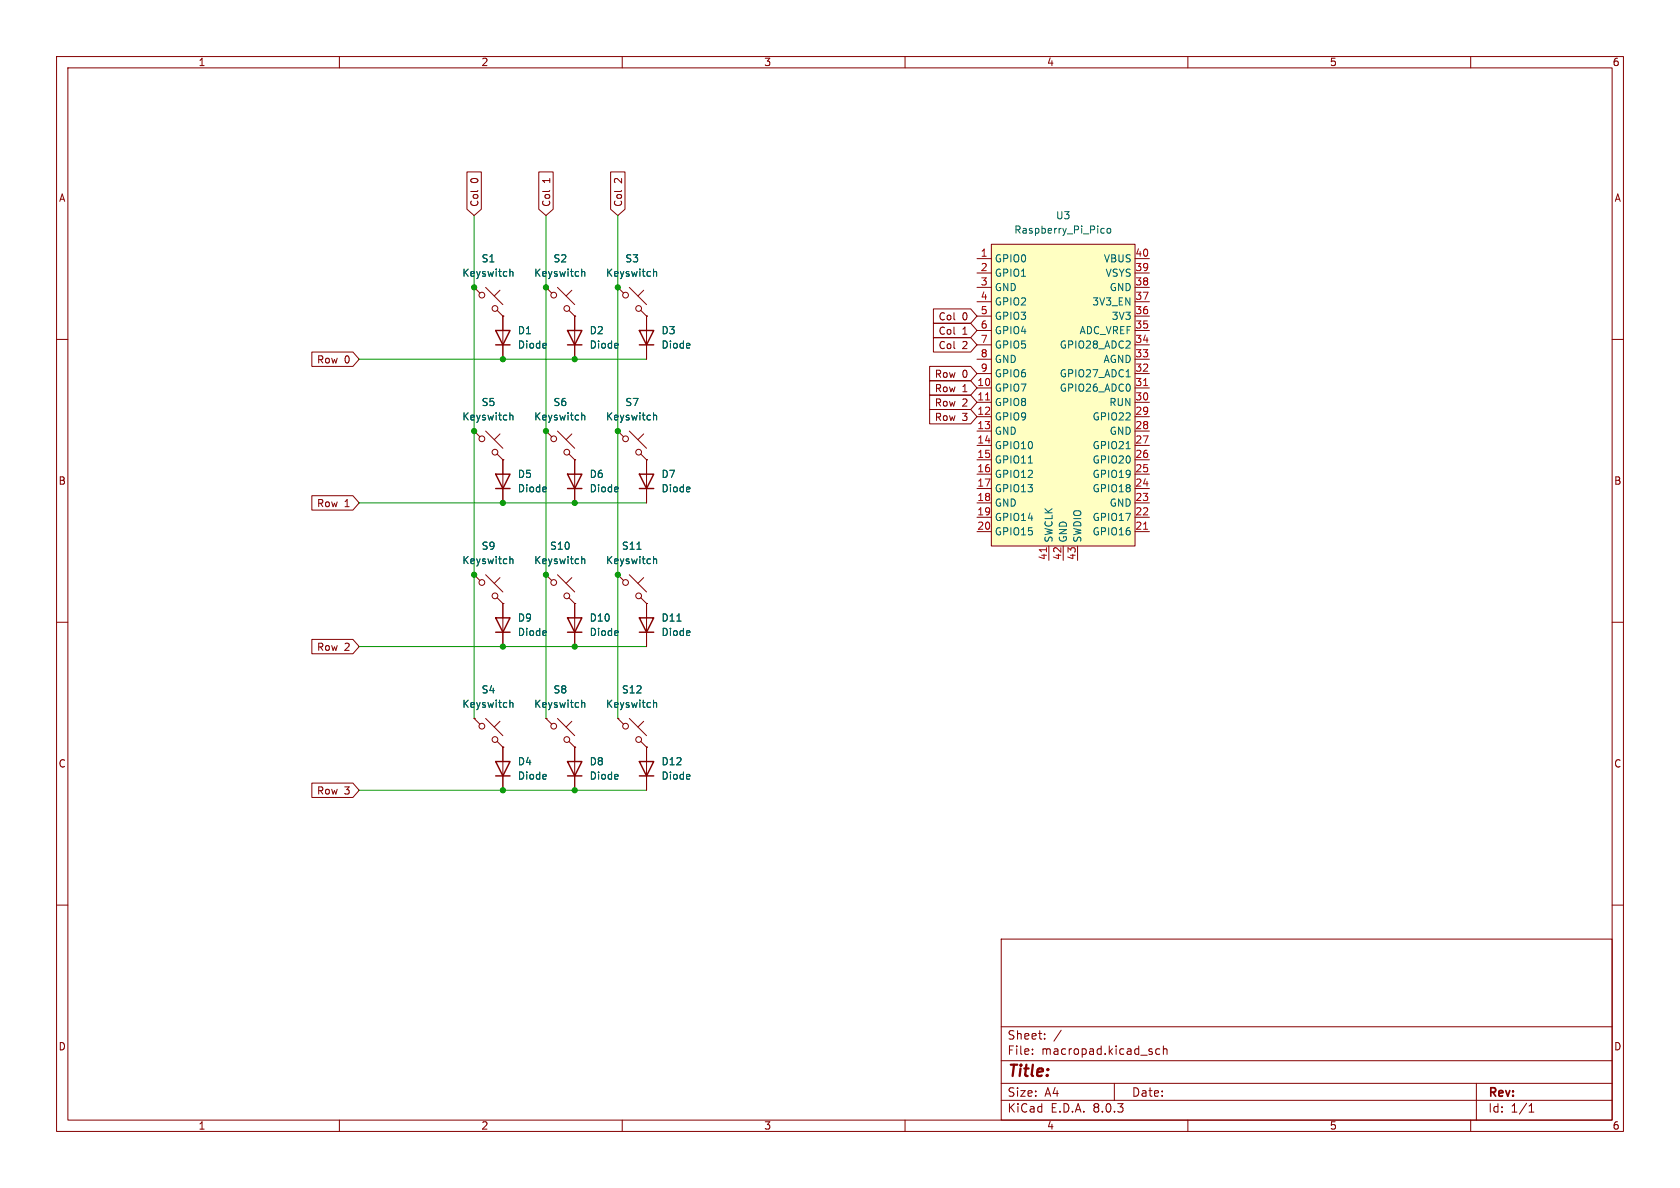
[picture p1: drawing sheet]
<svg xmlns="http://www.w3.org/2000/svg" width="297mm" height="210mm" viewBox="0 0 297 210" stroke-linecap="round" stroke-linejoin="round" font-family="sans-serif">
<g fill="none" stroke="#840000" stroke-width=".18">
<path d="M10 10h277v190h-277zM12 12h273v186h-273zM60 10v2M110 10v2M160 10v2M210 10v2M260 10v2M10 60h2M83.8 50.8l1 1M83.8 50.8h.1M85.9 50.8l3 3M87.9 54.9l1 1"/>
<path d="M88.4 51.3l-1 1M88.9 55.9h.1M88.9 55.9v7.6M96.5 50.8l1 1M96.5 50.8h.1M98.6 50.8l3 3M100.6 54.9l1 1M101.1 51.3l-1 1M101.6 55.9h.1M101.6 55.9v7.6M109.2 50.8l1 1M109.2 50.8h.1"/>
<path d="M111.3 50.8l3 3M113.3 54.9l1 1M113.8 51.3l-1 1M114.3 55.9h.1M114.3 55.9v7.6M285 60h2M83.8 76.2l1 1M83.8 76.2h.1M85.9 76.2l3 3M88.4 76.7l-1 1M96.5 76.2l1 1M96.5 76.2h.1"/>
<path d="M98.6 76.2l3 3M101.1 76.7l-1 1M109.2 76.2l1 1M109.2 76.2h.1M111.3 76.2l3 3M113.8 76.7l-1 1M87.9 80.3l1 1M88.9 81.3h.1M88.9 81.3v7.6M100.6 80.3l1 1M101.6 81.3h.1M101.6 81.3v7.6"/>
<path d="M113.3 80.3l1 1M114.3 81.3h.1M114.3 81.3v7.6M10 110h2M83.8 101.6l1 1M83.8 101.6h.1M85.9 101.6l3 3M87.9 105.7l1 1M88.4 102.1l-1 1M88.9 106.7h.1M96.5 101.6l1 1M96.5 101.6h.1"/>
<path d="M98.6 101.6l3 3M100.6 105.7l1 1M101.1 102.1l-1 1M101.6 106.7h.1M101.6 106.7v7.6M109.2 101.6l1 1M109.2 101.6h.1M111.3 101.6l3 3M113.3 105.7l1 1M113.8 102.1l-1 1M114.3 106.7h.1M114.3 106.7v7.6"/>
<path d="M285 110h2M88.9 132.1v7.6M96.5 127l1 1M96.5 127h.1M98.6 127l3 3M100.6 131.1l1 1M101.1 127.5l-1 1M101.6 132.1h.1M101.6 132.1v7.6M109.2 127l1 1M109.2 127h.1M111.3 127l3 3"/>
<path d="M113.3 131.1l1 1M113.8 127.5l-1 1M114.3 132.1h.1M114.3 132.1v7.6M10 160h2M285 160h2M177 166h108v32h-108zM60 198v2M110 198v2M160 198v2M177 194.5h108M177 191.5h108"/>
<path d="M177 187.5h108M177 181.5h108M182.5 186.3v.1M182.5 185.5v.1M184.7 183.6v.1M184.7 182.8v.1M187.6 182.1l-1.3 2M197 191.5v3M205 185.5l-.4-.1-.3 .3v.4l.2 .2h.5M205.7 185.5l.2-.1 .3 .1 .1 .9M205.7 184.9v1.5M210 198v2"/>
<path d="M260 198v2M261 191.5v6.5M270.3 196.6h.9M270.3 195.5l.4-.4v1.5"/>
<circle cx="85.2" cy="52.2" r=".51"/>
<circle cx="87.5" cy="54.5" r=".51"/>
<circle cx="97.9" cy="52.2" r=".51"/>
<circle cx="100.2" cy="54.5" r=".51"/>
<circle cx="110.6" cy="52.2" r=".51"/>
<circle cx="112.9" cy="54.5" r=".51"/>
<circle cx="85.2" cy="77.6" r=".51"/>
<circle cx="87.5" cy="79.9" r=".51"/>
<circle cx="97.9" cy="77.6" r=".51"/>
<circle cx="100.2" cy="79.9" r=".51"/>
<circle cx="110.6" cy="77.6" r=".51"/>
<circle cx="112.9" cy="79.9" r=".51"/>
<circle cx="85.2" cy="103" r=".51"/>
<circle cx="87.5" cy="105.3" r=".51"/>
<circle cx="97.9" cy="103" r=".51"/>
<circle cx="100.2" cy="105.3" r=".51"/>
<circle cx="110.6" cy="103" r=".51"/>
<circle cx="112.9" cy="105.3" r=".51"/>
<circle cx="97.9" cy="128.4" r=".51"/>
<circle cx="100.2" cy="130.7" r=".51"/>
<circle cx="110.6" cy="128.4" r=".51"/>
<circle cx="112.9" cy="130.7" r=".51"/>
</g>
<g fill="none" stroke="#840000" stroke-width=".25">
<path d="M87.6 58.4h2.6l-1.3 2.6zM100.3 58.4h2.6l-1.3 2.6zM113 58.4h2.6l-1.3 2.6zM87.6 61h2.6M100.3 61h2.6M113 61h2.6M87.6 83.8h2.6l-1.3 2.6zM87.6 86.4h2.6M100.3 83.8h2.6l-1.3 2.6zM100.3 86.4h2.6M113 83.8h2.6l-1.3 2.6zM113 86.4h2.6"/>
<path d="M100.3 109.2h2.6l-1.3 2.6zM100.3 111.8h2.6M113 109.2h2.6l-1.3 2.6zM113 111.8h2.6M87.6 134.6h2.6l-1.3 2.6zM87.6 137.2h2.6M100.3 134.6h2.6l-1.3 2.6zM100.3 137.2h2.6M113 134.6h2.6l-1.3 2.6zM113 137.2h2.6"/>
</g>
<g fill="none" stroke="#006464" stroke-width=".18">
<path d="M90.1 48.1l.2-.1 .3 .1 .1 .7M90.1 47.6v1.2M102.8 47.6v1.2M102.8 48.1l.2-.1 .3 .1 .1 .7M115.5 48.1l.2-.1 .3 .1 .1 .7M115.5 47.6v1.2M90.1 73v1.2M90.1 73.5l.2-.1 .3 .1 .1 .7M102.8 73v1.2M102.8 73.5l.2-.1 .3 .1 .1 .7M115.5 73.5l.2-.1 .3 .1 .1 .7M115.5 73v1.2"/>
<path d="M90.1 98.4v1.2M90.1 98.9l.2-.1 .3 .1 .1 .7M102.8 98.4v1.2M102.8 98.9l.2-.1 .3 .1 .1 .7M112.6 97.1h.7M115.5 98.4v1.2M115.5 98.9l.2-.1 .3 .1 .1 .7M119.7 109.8h.7M102.8 123.8v1.2M102.8 124.3l.2-.1 .3 .1 .1 .7M115.5 123.8v1.2M115.5 124.3l.2-.1 .3 .1 .1 .7"/>
</g>
<path d="M175.3 43.2h25.4v53.3h-25.4z" fill="#ffffc2"/>
<g fill="none" stroke="#840000" stroke-width=".18">
<path d="M82.5 30.4h2.6v6.6l-1.3 1.1-1.3-1.1zM95.2 30.4h2.6v6.6l-1.3 1.1-1.3-1.1zM107.9 30.4h2.6v6.6l-1.3 1.1-1.3-1.1zM83.8 50.8h.1M88.9 55.9h.1M88.9 55.9v2.5M96.5 50.8h.1M101.6 55.9h.1M101.6 55.9v2.5M109.2 50.8h.1M114.3 55.9h.1M114.3 55.9v2.5"/>
<path d="M165 57.1h6.6l1.1 1.3-1.1 1.3h-6.6zM165 59.7h6.6l1.1 1.3-1.1 1.2h-6.6zM165 54.6h6.6l1.1 1.3-1.1 1.3h-6.6zM172.7 45.7h2.6M172.7 48.3h2.6M172.7 50.8h2.6M172.7 58.4h2.6M172.7 55.9h2.6M172.7 53.3h2.6M175.3 43.2h25.4v53.3h-25.4zM200.7 45.7h2.5M200.7 48.3h2.5"/>
<path d="M200.7 50.8h2.5M200.7 58.4h2.5M200.7 55.9h2.5M200.7 53.3h2.5M55.1 62.2h7.3l1.1 1.3-1.1 1.3h-7.3zM83.8 76.2h.1M88.9 61v2.5M96.5 76.2h.1M101.6 61v2.5M109.2 76.2h.1M114.3 61v2.5M164.3 72.4h7.3l1.1 1.3-1.1 1.2h-7.3z"/>
<path d="M164.3 67.3h7.3l1.1 1.3-1.1 1.3h-7.3zM164.3 69.8h7.3l1.1 1.3-1.1 1.3h-7.3zM164.3 64.8h7.3l1.1 1.2-1.1 1.3h-7.3zM172.7 68.6h2.6M172.7 71.1h2.6M172.7 73.7h2.6M172.7 76.2h2.6M172.7 78.7h2.6M172.7 66h2.6M172.7 63.5h2.6M172.7 61h2.6M200.7 68.6h2.5"/>
<path d="M200.7 71.1h2.5M200.7 73.7h2.5M200.7 76.2h2.5M200.7 78.7h2.5M200.7 66h2.5M200.7 63.5h2.5M200.7 61h2.5M55.1 87.6h7.3l1.1 1.3-1.1 1.3h-7.3zM88.9 81.3h.1M88.9 81.3v2.5M88.9 86.4v2.5M101.6 81.3h.1"/>
<path d="M101.6 81.3v2.5M101.6 86.4v2.5M114.3 81.3h.1M114.3 81.3v2.5M114.3 86.4v2.5M172.7 81.3h2.6M172.7 83.8h2.6M172.7 86.4h2.6M172.7 88.9h2.6M172.7 91.4h2.6M172.7 94h2.6M185.4 96.5v2.6"/>
<path d="M188 96.5v2.6M190.5 96.5v2.6M200.7 81.3h2.5M200.7 83.8h2.5M200.7 86.4h2.5M200.7 88.9h2.5M200.7 91.4h2.5M200.7 94h2.5M55.1 113h7.3l1.1 1.3-1.1 1.3h-7.3zM83.8 101.6h.1M88.9 106.7h.1M88.9 106.7v7.6"/>
<path d="M96.5 101.6h.1M101.6 106.7h.1M101.6 106.7v2.5M101.6 111.8v2.5M109.2 101.6h.1M114.3 106.7h.1M114.3 106.7v2.5M114.3 111.8v2.5M55.1 138.4h7.3l1.1 1.3-1.1 1.3h-7.3zM83.8 127l1 1M83.8 127h.1M85.9 127l3 3"/>
<path d="M87.9 131.1l1 1M88.4 127.5l-1 1M88.9 132.1h.1M88.9 132.1v2.5M88.9 137.2v2.5M96.5 127h.1M101.6 132.1h.1M101.6 132.1v2.5M101.6 137.2v2.5M109.2 127h.1M114.3 132.1h.1M114.3 132.1v2.5"/>
<path d="M114.3 137.2v2.5"/>
<circle cx="85.2" cy="128.4" r=".51"/>
<circle cx="87.5" cy="130.7" r=".51"/>
</g>
<path d="M174.2 70.7h.8M202.2 68.2h.7M185 96.8v.7M202.2 93.6h.7" fill="none" stroke="#a90000" stroke-width=".18"/>
<g fill="none" stroke="#006464" stroke-width=".18">
<path d="M90.1 47.6v1.2M90.1 48.1l.2-.1 .3 .1 .1 .7M102.8 47.6v1.2M102.8 48.1l.2-.1 .3 .1 .1 .7M115.5 47.6v1.2M115.5 48.1l.2-.1 .3 .1 .1 .7M194.9 40.4h.3M195.2 41.2h-.3M195.8 40.5l.1-.1 .4 .1 .1 .5-.2 .2h-.3l-.1-.1zM90.1 73v1.2M90.1 73.5l.2-.1 .3 .1 .1 .7M102.8 73.5l.2-.1 .3 .1 .1 .7"/>
<path d="M102.8 73v1.2M115.5 73.5l.2-.1 .3 .1 .1 .7M115.5 73v1.2M199.1 79.3h.7M199.1 66.6h.7M90.1 98.4v1.2M90.1 98.9l.2-.1 .3 .1 .1 .7M102.8 98.9l.2-.1 .3 .1 .1 .7M102.8 98.4v1.2M112.6 97.1h.7M115.5 98.9l.2-.1 .3 .1 .1 .7M115.5 98.4v1.2"/>
<path d="M181.8 81.9h.7M119.7 109.8h.7M90.1 123.8v1.2M90.1 124.3l.2-.1 .3 .1 .1 .7M102.8 124.3l.2-.1 .3 .1 .1 .7M102.8 123.8v1.2M115.5 124.3l.2-.1 .3 .1 .1 .7M115.5 123.8v1.2"/>
</g>
<path d="M87.6 109.2h2.6l-1.3 2.6zM87.6 111.8h2.6" fill="none" stroke="#840000" stroke-width=".25"/>
<path d="M83.8 38.1v88.9M96.5 38.1v88.9M109.2 38.1v88.9M63.5 63.5h50.8M63.5 88.9h50.8M63.5 114.3h50.8M63.5 139.7h50.8" fill="none" stroke="#009600" stroke-width=".18"/>
<g fill="#009600" stroke="#009600" stroke-width=".18">
<circle cx="88.9" cy="88.9" r=".46"/>
<circle cx="83.8" cy="76.2" r=".46"/>
<circle cx="83.8" cy="101.6" r=".46"/>
<circle cx="109.2" cy="76.2" r=".46"/>
<circle cx="101.6" cy="88.9" r=".46"/>
<circle cx="96.5" cy="101.6" r=".46"/>
<circle cx="109.2" cy="101.6" r=".46"/>
<circle cx="88.9" cy="114.3" r=".46"/>
<circle cx="101.6" cy="114.3" r=".46"/>
<circle cx="88.9" cy="139.7" r=".46"/>
<circle cx="101.6" cy="139.7" r=".46"/>
<circle cx="83.8" cy="50.8" r=".46"/>
<circle cx="101.6" cy="63.5" r=".46"/>
<circle cx="96.5" cy="76.2" r=".46"/>
<circle cx="96.5" cy="50.8" r=".46"/>
<circle cx="109.2" cy="50.8" r=".46"/>
<circle cx="88.9" cy="63.5" r=".46"/>
</g>
<text font-size="2.8" fill="#840000" x="178" y="190.9">Title:</text>
<g font-size="2.1" fill="#840000">
<text x="178" y="184">Sheet:</text>
<text x="178" y="186.7">File:</text>
<text x="184.1" y="186.7">macropad.kicad_sch</text>
<text x="178" y="196.9">KiCad</text>
<text x="178" y="194.1">Size:</text>
<text x="184.7" y="194.1">A4</text>
<text x="185.7" y="196.9">E.D.A.</text>
<text x="193.3" y="196.9">8.0.3</text>
<text x="200" y="194.1">Date:</text>
<text x="263" y="194.3">Rev:</text>
<text x="263" y="196.9">Id:</text>
<text x="267.1" y="196.9">1/1</text>
</g>
<g font-size="1.8" fill="#840000">
<text x="35" y="11.9">1</text>
<text x="85" y="11.9">2</text>
<text x="135" y="11.9">3</text>
<text x="185" y="11.9">4</text>
<text x="235" y="11.9">5</text>
<text x="285" y="11.9">6</text>
<text x="10.3" y="35.9">A</text>
<text x="84.8" y="32.4" transform="rotate(-90 84.8 32.4)">0</text>
<text x="97.5" y="32.4" transform="rotate(-90 97.5 32.4)">1</text>
<text x="110.2" y="32.4" transform="rotate(-90 110.2 32.4)">2</text>
<text x="285.3" y="35.9">A</text>
<text x="84.8" y="36.7" transform="rotate(-90 84.8 36.7)">Col</text>
<text x="97.5" y="36.7" transform="rotate(-90 97.5 36.7)">Col</text>
<text x="110.2" y="36.7" transform="rotate(-90 110.2 36.7)">Col</text>
<text x="165.8" y="59.4">Col</text>
<text x="165.8" y="56.8">Col</text>
<text x="170.1" y="59.4">1</text>
<text x="170.1" y="56.8">0</text>
<text x="55.9" y="64.5">Row</text>
<text x="60.9" y="64.5">0</text>
<text x="165.8" y="61.9">Col</text>
<text x="170.1" y="61.9">2</text>
<text x="165.2" y="69.5">Row</text>
<text x="165.2" y="67">Row</text>
<text x="170.1" y="69.5">1</text>
<text x="170.1" y="67">0</text>
<text x="165.2" y="74.6">Row</text>
<text x="165.2" y="72.1">Row</text>
<text x="170.1" y="74.6">3</text>
<text x="170.1" y="72.1">2</text>
<text x="10.3" y="85.9">B</text>
<text x="55.9" y="89.9">Row</text>
<text x="60.9" y="89.9">1</text>
<text x="285.3" y="85.9">B</text>
<text x="55.9" y="115.3">Row</text>
<text x="60.9" y="115.3">2</text>
<text x="10.3" y="135.9">C</text>
<text x="285.3" y="135.9">C</text>
<text x="55.9" y="140.7">Row</text>
<text x="60.9" y="140.7">3</text>
<text x="10.3" y="185.9">D</text>
<text x="285.3" y="185.9">D</text>
<text x="35" y="199.9">1</text>
<text x="85" y="199.9">2</text>
<text x="135" y="199.9">3</text>
<text x="185" y="199.9">4</text>
<text x="235" y="199.9">5</text>
<text x="285" y="199.9">6</text>
</g>
<g font-size="1.8" fill="#006464">
<text x="179.2" y="41.5">Raspberry_Pi_Pico</text>
<text x="186.6" y="39">U3</text>
<text x="85" y="46.6">S1</text>
<text x="97.7" y="46.6">S2</text>
<text x="110.4" y="46.6">S3</text>
<text x="175.8" y="46.6">GPIO0</text>
<text x="195.1" y="46.6">VBUS</text>
<text x="81.6" y="49.1">Keyswitch</text>
<text x="94.3" y="49.1">Keyswitch</text>
<text x="107" y="49.1">Keyswitch</text>
<text x="175.8" y="49.1">GPIO1</text>
<text x="175.8" y="51.7">GND</text>
<text x="195.4" y="49.1">VSYS</text>
<text x="196.1" y="51.7">GND</text>
<text x="91.4" y="59.3">D1</text>
<text x="104.1" y="59.3">D2</text>
<text x="116.8" y="59.3">D3</text>
<text x="175.8" y="54.2">GPIO2</text>
<text x="175.8" y="56.7">GPIO3</text>
<text x="175.8" y="59.3">GPIO4</text>
<text x="190.8" y="59.3">ADC_VREF</text>
<text x="193" y="54.2">3V3_EN</text>
<text x="196.4" y="56.7">3V3</text>
<text x="91.4" y="61.8">Diode</text>
<text x="104.1" y="61.8">Diode</text>
<text x="116.8" y="61.8">Diode</text>
<text x="175.8" y="61.8">GPIO5</text>
<text x="175.8" y="64.4">GND</text>
<text x="187.2" y="61.8">GPIO28_ADC2</text>
<text x="195" y="64.4">AGND</text>
<text x="85" y="72">S5</text>
<text x="97.7" y="72">S6</text>
<text x="110.4" y="72">S7</text>
<text x="175.8" y="69.4">GPIO7</text>
<text x="175.8" y="72">GPIO8</text>
<text x="175.8" y="66.9">GPIO6</text>
<text x="187.2" y="69.4">GPIO26_ADC0</text>
<text x="187.2" y="66.9">GPIO27_ADC1</text>
<text x="196" y="72">RUN</text>
<text x="81.6" y="74.5">Keyswitch</text>
<text x="94.3" y="74.5">Keyswitch</text>
<text x="107" y="74.5">Keyswitch</text>
<text x="175.8" y="74.5">GPIO9</text>
<text x="175.8" y="77.1">GND</text>
<text x="193.1" y="74.5">GPIO22</text>
<text x="196.1" y="77.1">GND</text>
<text x="175.8" y="79.6">GPIO10</text>
<text x="175.8" y="82.1">GPIO11</text>
<text x="193.1" y="82.1">GPIO20</text>
<text x="193.1" y="79.6">GPIO21</text>
<text x="91.4" y="84.7">D5</text>
<text x="91.4" y="87.2">Diode</text>
<text x="104.1" y="84.7">D6</text>
<text x="104.1" y="87.2">Diode</text>
<text x="116.8" y="84.7">D7</text>
<text x="116.8" y="87.2">Diode</text>
<text x="175.8" y="84.7">GPIO12</text>
<text x="175.8" y="87.2">GPIO13</text>
<text x="175.8" y="89.8">GND</text>
<text x="193.1" y="87.2">GPIO18</text>
<text x="193.1" y="84.7">GPIO19</text>
<text x="196.1" y="89.8">GND</text>
<text x="175.8" y="92.3">GPIO14</text>
<text x="175.8" y="94.8">GPIO15</text>
<text x="193.1" y="94.8">GPIO16</text>
<text x="193.1" y="92.3">GPIO17</text>
<text x="81.6" y="99.9">Keyswitch</text>
<text x="85" y="97.4">S9</text>
<text x="94.3" y="99.9">Keyswitch</text>
<text x="97.1" y="97.4">S10</text>
<text x="107" y="99.9">Keyswitch</text>
<text x="109.8" y="97.4">S11</text>
<text x="186.3" y="96" transform="rotate(-90 186.3 96)">SWCLK</text>
<text x="188.8" y="96" transform="rotate(-90 188.8 96)">GND</text>
<text x="191.4" y="96" transform="rotate(-90 191.4 96)">SWDIO</text>
<text x="91.4" y="110.1">D9</text>
<text x="91.4" y="112.6">Diode</text>
<text x="104.1" y="110.1">D10</text>
<text x="104.1" y="112.6">Diode</text>
<text x="116.8" y="110.1">D11</text>
<text x="116.8" y="112.6">Diode</text>
<text x="81.6" y="125.3">Keyswitch</text>
<text x="85" y="122.8">S4</text>
<text x="94.3" y="125.3">Keyswitch</text>
<text x="97.7" y="122.8">S8</text>
<text x="107" y="125.3">Keyswitch</text>
<text x="109.8" y="122.8">S12</text>
<text x="91.4" y="135.5">D4</text>
<text x="104.1" y="135.5">D8</text>
<text x="116.8" y="135.5">D12</text>
<text x="91.4" y="138">Diode</text>
<text x="104.1" y="138">Diode</text>
<text x="116.8" y="138">Diode</text>
</g>
<g font-size="1.8" fill="#a90000">
<text x="173.3" y="45.5">1</text>
<text x="200.6" y="45.5">40</text>
<text x="173.3" y="48">2</text>
<text x="173.3" y="50.5">3</text>
<text x="173.3" y="53.1">4</text>
<text x="200.6" y="53.1">37</text>
<text x="200.6" y="50.5">38</text>
<text x="200.6" y="48">39</text>
<text x="173.3" y="55.6">5</text>
<text x="173.3" y="58.2">6</text>
<text x="200.6" y="58.2">35</text>
<text x="200.6" y="55.6">36</text>
<text x="173.3" y="60.7">7</text>
<text x="173.3" y="63.2">8</text>
<text x="173.3" y="65.8">9</text>
<text x="200.6" y="65.8">32</text>
<text x="200.6" y="63.2">33</text>
<text x="200.6" y="60.7">34</text>
<text x="172.7" y="68.3">10</text>
<text x="172.7" y="70.9">11</text>
<text x="200.6" y="70.9">30</text>
<text x="200.6" y="68.3">31</text>
<text x="172.7" y="73.4">12</text>
<text x="172.7" y="75.9">13</text>
<text x="200.6" y="75.9">28</text>
<text x="200.6" y="73.4">29</text>
<text x="172.7" y="78.5">14</text>
<text x="172.7" y="81">15</text>
<text x="172.7" y="83.6">16</text>
<text x="200.6" y="83.6">25</text>
<text x="200.6" y="81">26</text>
<text x="200.6" y="78.5">27</text>
<text x="172.7" y="86.1">17</text>
<text x="172.7" y="88.6">18</text>
<text x="200.6" y="88.6">23</text>
<text x="200.6" y="86.1">24</text>
<text x="172.7" y="91.2">19</text>
<text x="172.7" y="93.7">20</text>
<text x="200.6" y="93.7">21</text>
<text x="200.6" y="91.2">22</text>
<text x="185.2" y="99.1" transform="rotate(-90 185.2 99.1)">41</text>
<text x="187.7" y="99.1" transform="rotate(-90 187.7 99.1)">42</text>
<text x="190.2" y="99.1" transform="rotate(-90 190.2 99.1)">43</text>
</g>
</svg>
